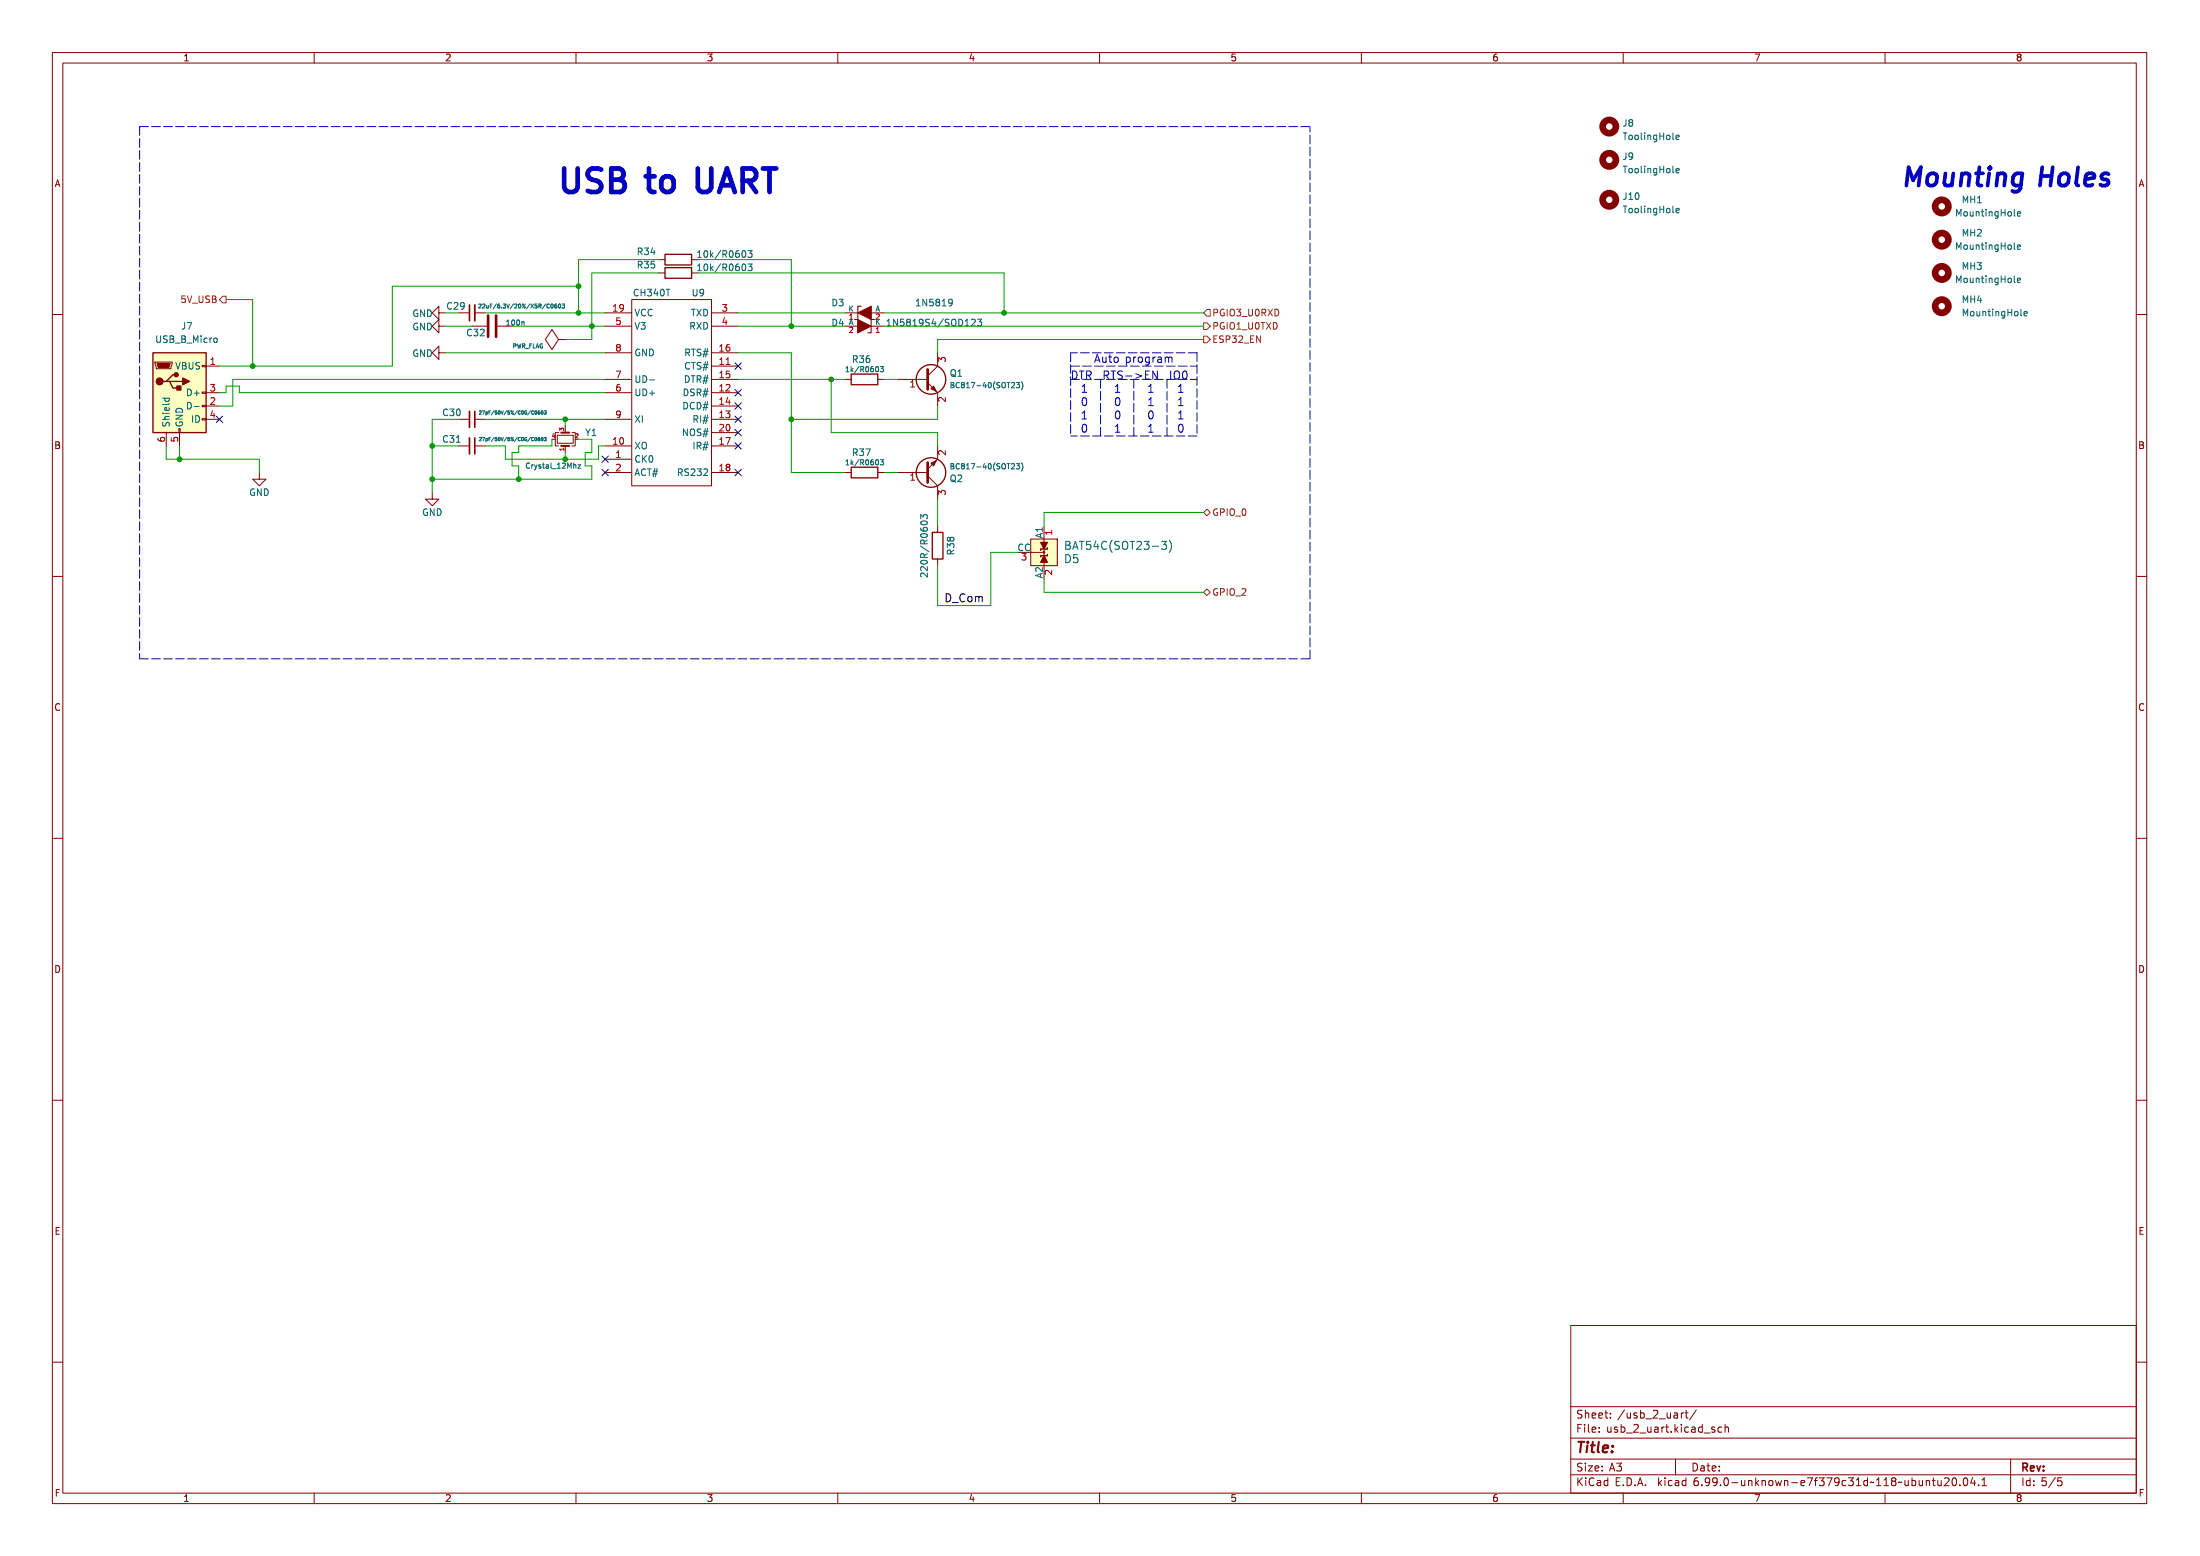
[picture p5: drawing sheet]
<svg xmlns="http://www.w3.org/2000/svg" width="420mm" height="297mm" viewBox="0 0 420 297" stroke-linecap="round" stroke-linejoin="round" font-family="sans-serif">
<g fill="none" stroke="#840000" stroke-width=".19">
<path d="M10 10h400v277h-400zM12 12h396v273h-396zM60 10v2M110 10v2M160 10v2M210 10v2M260 10v2M310 10v2M360 10v2M83.8 59.7v-1.2l-1.3 1.2 1.3 1.3v-1.3h1.3M87.6 59.7h1.9M90.7 59.7h2"/>
<path d="M115.6 59.7h5M120.6 57.2h15.3v35.5h-15.3zM125.7 49.6h1.3M125.7 52.1h1.3M132.1 49.6h1.2M132.1 52.1h1.2M135.9 59.7h5.1M161.3 59.7h2.5M166.4 58.5v2.5zM166.4 59.7h2.5M10 60h2M29.6 69.1h3.3v.3l-.3 1h-2.8z"/>
<path d="M38.6 79.9h.8v.3h-.8zM38.6 77.4h.8v.2h-.8zM38.6 74.8h.8v.3h-.8zM38.6 69.8h.8v.2h-.8zM39.4 69.9h2.5M39.4 77.5h2.5M39.4 75h2.5M83.8 62.3v-1.3l-1.3 1.3 1.3 1.2v-1.2h1.3M83.8 67.3v-1.2l-1.3 1.2 1.3 1.3v-1.3h1.3M95 62.3h2.8M106.7 64.8l-1.3-1.9-1.3 1.9 1.3 1.9 1.3-1.9h1.2M107.9 64.8h.1"/>
<path d="M115.6 75h5M115.6 72.4h5M115.6 62.3h5M115.6 67.3h5M135.9 69.9h5.1M135.9 77.5h5.1M135.9 75h5.1M135.9 72.4h5.1M135.9 62.3h5.1M135.9 67.3h5.1M161.3 72.4h1.3M161.3 62.3h2.5"/>
<path d="M163.8 61v2.5zM166.4 62.3h2.5M167.6 72.4h1.3M171.4 72.4h5.8M177.2 73.1l1.9 1.9v2.5M179.1 67.3v2.6l-1.9 1.9M408 60h2M31.7 82.6v2.5M34.2 81.8h.2v.8h-.2zM34.3 82.6v2.5M39.4 80h2.5M49.5 90.2v1.3h1.3l-1.3 1.2-1.2-1.2h1.2"/>
<path d="M82.5 94v1.3h1.3l-1.3 1.3-1.2-1.3h1.2M87.6 80h2.1M87.6 85.1h2.1M90.8 80h1.9M90.8 85.1h1.9M106.4 83.1h3.1v1.5h-3.1zM106.7 82.6h-.7v2.5h.7M107.9 81.3v1.3M107.9 85.1v1.3M109.2 82.6h.7v2.5h-.7M115.6 80h5M115.6 90.2h5"/>
<path d="M115.6 87.7h5M115.6 85.1h5M135.9 80h5.1M135.9 90.2h5.1M135.9 85.1h5.1M135.9 82.6h5.1M161.3 90.2h1.3M167.6 90.2h1.3M171.4 90.2h5.8M177.2 90.8l1.9 1.9v2.6M179.1 85.1v2.6l-1.9 1.9M10 110h2"/>
<path d="M179.1 100.4v1.2M179.1 106.7v1.3M196.8 102.9h5.1v5.1h-5.1zM196.8 105.4h2.6M199.4 102.9v5.1M408 110h2M10 160h2M408 160h2M10 210h2M408 210h2M300 253h108v32h-108zM10 260h2"/>
<path d="M300 278.5h108M300 274.5h108M300 268.5h108M308.7 279.3h1l-.5 .6M309.4 279.9l.3 .3v.3l-.3 .3M319.9 269.7h.3l.2 .2v.8M320 278.5v3M320.4 270.6l-.5 .1M320.4 270.1h-.5M321.1 269.7v1M321.5 269.7l-.3 .1-.1 .2M321.8 269.7h.6"/>
<path d="M322 269.2v1.3l.4 .2M324 269.1l-1.3 2M325.5 273.6h1.1M327.5 272.5l-.4-.1-.2 .2 .1 .2 .5 .2v.3h-.6M328.8 272.5l-.4-.1-.3 .3 .1 .6h.6M329.5 272.6l.2-.2 .3 .1 .1 .9M329.5 271.9v1.5M384 278.5v6.5M408 260h2M60 285v2M110 285v2M160 285v2"/>
<path d="M210 285v2M260 285v2M300 281.5h108M310 285v2M360 285v2M366.5 282.6l.1 .9 .3 .1 .3-.1M367.2 282.6v1M367.9 282.6v1M367.9 282.8l.2-.2 .3 .1 .1 .9M369 282.6h.6M369.2 282.1v1.3l.4 .2M370.1 282.6l.1 .9 .3 .1 .2-.1"/>
<path d="M370.7 282.6v1M371.4 282.3l.5-.2 .3 .2v.2l-.9 1.1h.9M373 282.2l.2-.1a.8 .8 0 0 1 .5 .8 .8 .8 0 0 1-.5 .7 1 1 0 0 1-.2-1.4zM374.3 283.5v.1M375.2 282.2l.1-.1a.8 .8 0 0 1 .5 .8 .8 .8 0 0 1-.5 .7 .99 .99 0 0 1-.1-1.4zM376.7 282l-.3 1.1h.9M377.1 282.6v1M377.9 283.5v.1M378.5 283.6h.9M378.5 282.5l.4-.4v1.5M392.5 282l-1.3 2M393.7 282.1h-.7v.7l.2-.1 .5 .1 .1 .2-.1 .5-.2 .1-.5-.1"/>
</g>
<g fill="none" stroke="#840000" stroke-width="1.3">
<circle cx="307.3" cy="24.2" r="1.27"/>
<circle cx="307.3" cy="30.5" r="1.27"/>
<circle cx="307.3" cy="38.1" r="1.27"/>
<circle cx="370.8" cy="39.4" r="1.27"/>
<circle cx="370.8" cy="45.8" r="1.27"/>
<circle cx="370.8" cy="52.1" r="1.27"/>
<circle cx="370.8" cy="58.5" r="1.27"/>
</g>
<g fill="none" stroke="#006464" stroke-width=".19">
<path d="M320.3 39.8h.3l.1 .3-.6 .1M320.3 25.8l.3 .1 .1 .2-.6 .1M320.3 32.1l.3 .1 .1 .3-.6 .1M320.6 26.6h-.3M320.6 32.9l-.3 .1M91.4 58.1l.3-.1 .2 .3-.5 .5h.5M92.2 58.1l.3-.1 .1 .3-.5 .5h.5M106.7 58.1l.1-.1a.35 .35 0 0 1 .3 .4 .35 .35 0 0 1-.4 .3zM107.3 58h.5l-.2 .3 .2 .1v.3h-.5M133.2 49.1h.8M133.2 48.2l.4-.3v1.2M133.2 50.8l.4-.4v1.3"/>
<path d="M133.2 51.7h.8M142.8 47.9h.8l-.4 .4 .4 .2v.4l-.2 .2h-.4M142.8 50.4h.8l-.4 .5 .4 .1v.4l-.2 .3h-.4M320.6 40.6h-.3M385.3 53.8l.2 .2 .3-.1M385.3 53.3l.2-.2 .4 .2v.1l-.6 .1M385.3 40.6l.2-.2 .4 .2v.1l-.6 .1M385.3 46.9l.2-.1 .4 .1v.2l-.6 .1M385.3 41.1l.2 .2 .3-.1M385.3 47.4l.2 .2 .3-.1M386.6 59.6l.1-.1 .5 .1v.2l-.6 .1M31.1 76h1.2"/>
<path d="M31.5 76v.4M32.3 76v.4M36.1 76.8h-.3v1.3h.3M91.6 78.5l.2-.1 .1 .2-.4 .5h.4M92.1 78.4h.5l-.3 .7M103.4 78.5l.1-.1a.29 .29 0 0 1 .2 .4 .29 .29 0 0 1-.3 .2zM103.9 78.4h.4l-.2 .3h.2v.3M103.9 79h.1M104 79h.3M104.3 79h.1M124.1 72.5h.9M161.6 71h.5"/>
<path d="M161.8 70l-.2 .3M168.1 70h.6l-.3 .4 .3 .1v.3l-.2 .2h-.2M169.4 62.2h.7M169.4 61.3l.4-.4v1.3M181.6 73.5h.4M182 73.5l.2 .2M182 73.5l.1-.2v-.2l-.5-.1v1h.4l.2-.2M186.7 60.9h.8l-.4 .5 .3 .1v.6l-.2 .1-.4-.1M195.1 72.9a1.16 1.16 0 0 1 0 1.5M386.6 60.1l.1 .2 .4-.1M91.6 83.5v.1M91.6 83.5h.2l.1 .2-.4 .4h.4"/>
<path d="M92.1 83.5h.5l-.3 .6M103.4 83.6l.1-.1a.29 .29 0 0 1 .2 .3 .29 .29 0 0 1-.3 .3zM103.9 83.5h.4l-.2 .3h.2M104.3 83.8h.1M104.3 83.8v.3h-.4M110.4 88.7h.5l-.5 .7h.5M161.6 88.7h.5M161.8 87.8l-.2 .2M168.1 87.8h.6l-.3 .3 .3 .1v.4l-.2 .1h-.2M177.1 98.9v-.4l-.2-.2h-.5l-.1 .4-.5-.4v.7M181.6 89h.4M182 89l.1-.2v-.2l-.5-.1v1h.4l.2-.2"/>
<path d="M182 89l.2 .2M195.1 88.4a1.16 1.16 0 0 1 0 1.5M175.8 109.6l.2 .5M177.1 109.4v.8l-.7-.8M203.6 104.1h.5M204.1 103.3h-.5v1.6h.5M223.3 103.1a1.75 1.75 0 0 1 0 2.3"/>
</g>
<g fill="#ffffc2" stroke="#ffffc2" stroke-width=".19">
<path d="M29.2 67.3h10.2v15.3h-10.2z"/>
<path d="M196.8 102.9h5.1v5.1h-5.1z"/>
</g>
<g fill="none" stroke="#840000" stroke-width=".25">
<path d="M127 48.6h5.1v2h-5.1zM127 51.1h5.1v2h-5.1zM29.2 67.3h10.2v15.3h-10.2zM31.7 72.8h.7l.6 1.3h1.3M32.4 72.8h2.5M33.7 71.5h-.7l-1.3 1.3h-.6M162.6 71.4h5v2h-5zM162.6 89.2h5v2h-5zM178.1 101.6h2v5.1h-2zM200 104.6v.2h-1.2v.3M200 105.8v.3h-1.2v.2"/>
<circle cx="177.8" cy="72.4" r="2.82"/>
<circle cx="177.8" cy="90.2" r="2.82"/>
<circle cx="199.4" cy="105.4" r=".13"/>
</g>
<g fill="#840000" stroke="#840000" stroke-width=".25">
<path d="M34.9 72.2l1.3 .6-1.3 .6z"/>
<path d="M33.8 73.7h.7v.8h-.7z"/>
<path d="M198.8 103.5h1.2l-.6 1.3z"/>
<path d="M199.4 106.1l.6 1.3h-1.2z"/>
<circle cx="30.5" cy="72.8" r=".63"/>
<circle cx="33.7" cy="71.5" r=".38"/>
</g>
<g fill="#840000" stroke="#840000" stroke-width=".19">
<path d="M30 69.4h2.5l-.2 .7h-2.1z"/>
<path d="M177.8 74.2l.5-.5 .5 1z"/>
<path d="M177.8 88.4l1-.5-.5 1z"/>
<path d="M163.8 61l2.6 1.3-2.6 1.2z"/>
<path d="M163.8 59.7l2.6-1.2v2.5z"/>
</g>
<path d="M93.2 60.2v4.1M94.7 60.2v4.1M177.2 70.5v3.8M177.2 88.3v3.8" fill="none" stroke="#840000" stroke-width=".51"/>
<path d="M164.5 58.5h-.7v2.5h-.6M167 61h-.6v2.5h-.7" fill="none" stroke="#840000" stroke-width=".2"/>
<path d="M107.2 85.1h1.5M107.2 82.6h1.5" fill="none" stroke="#840000" stroke-width=".38"/>
<path d="M90.7 58.2v3.1M89.7 78.5v3.1M89.7 83.6v3.1" fill="none" stroke="#840000" stroke-width=".33"/>
<path d="M89.7 58.2v3.1M90.7 78.5v3.1M90.7 83.6v3.1" fill="none" stroke="#840000" stroke-width=".3"/>
<path d="M41.9 57.2l.6-.6h.7v1.2h-.7zM229.9 59.7l.6-.6h.6v1.3h-.6zM229.9 64.2h.6l.6 .6-.6 .6h-.6zM229.9 61.6h.6l.6 .7-.6 .6h-.6zM229.9 97.8l.6-.6 .6 .6-.6 .7zM229.9 113.1l.6-.7 .6 .7-.6 .6z" fill="none" stroke="#725600" stroke-width=".19"/>
<path d="M222.5 68.2v1M222.5 68.3l.5-.1 .2 .2M223.2 68.4l.2-.2h.4v1M223.2 68.4v.8M224.3 71a.51 .51 0 0 1 .6-.2 .51 .51 0 0 1 .4 .5v.5a.51 .51 0 0 1-.4 .6 .51 .51 0 0 1-.6-.3M226 71l.2-.2a.81 .81 0 0 1 .5 .8 .81 .81 0 0 1-.5 .8l-.2-.2-.2-.4z" fill="none" stroke="#0000c2" stroke-width=".19"/>
<path d="M401.4 34.1l.4 .2h.5l.3 .1 .1 .4-.2 .5-.4 .1h-.7M401.5 33.3l.4-.2h.5l.3 .2" fill="none" stroke="#0000c2" stroke-width=".7"/>
<g fill="none" stroke="#0000c2" stroke-width=".19" stroke-dasharray="1.7 .6">
<path d="M26.7 24.2v101.6M26.7 24.2h223.5M204.5 72.4h24.1M204.5 67.3v15.9M204.5 69.9h24.1M210.2 72.4v10.8M216.5 72.4v10.8M222.9 72.4v10.8M228.6 67.3h-24.1M228.6 67.3v15.9M228.6 83.2h-24.1M26.7 125.8h223.5"/>
<path d="M250.2 125.8v-101.6"/>
</g>
<g fill="none" stroke="#009600" stroke-width=".19">
<path d="M43.2 57.2h5.1v12.7M92.7 59.7h22.9M110.5 54.6h-35.6v15.3h-33M125.7 52.1h-12.7v12.7h-5.1M125.7 49.6h-15.2v10.1M133.3 49.6h17.8v12.7M133.3 52.1h58.5v7.6M141 59.7h20.3M168.9 59.7h61M41.9 75h1.3v-1.3h2.5v1.3h69.9M85.1 62.3h5.1M85.1 67.3h30.5"/>
<path d="M97.8 62.3h17.8M115.6 72.4h-71.2v5.1h-2.5M141 62.3h20.3M141 72.4h20.3M141 67.3h10.1v22.9h10.2M158.7 72.4v10.2h20.4v2.5M168.9 62.3h61M168.9 72.4h2.5M179.1 77.5v2.5h-28M229.9 64.8h-50.8v2.5M31.7 85.1v2.6h17.8v2.5M34.3 85.1v2.6"/>
<path d="M82.5 85.1h5.1M87.6 80h-5.1v14M92.7 85.1h3.8v2.6h17.8v-2.6h1.3M92.7 80h22.9M105.4 83.9v1.2h-6.3v1.3h-1.3v2.5h1.3v2.6M107.9 80v1.3M107.9 86.4v1.3M110.5 83.9h2.5v2.5h-1.2v2.5h1.2v2.6h-30.5M168.9 90.2h2.5M179.1 95.3v5.1M229.9 97.8h-30.5v2.6M194.3 105.4h-5.1v10.2h-10.1v-7.6"/>
<path d="M199.4 110.5v2.6h30.5"/>
</g>
<g fill="none" stroke="#000084" stroke-width=".19">
<path d="M41.3 79.4l1.2 1.3M42.5 79.4l-1.2 1.3M140.4 74.4l1.2 1.2M140.4 76.9l1.2 1.2M140.4 69.3l1.2 1.2M140.4 79.4l1.2 1.3M141.6 74.4l-1.2 1.2M141.6 76.9l-1.2 1.2M141.6 69.3l-1.2 1.2M141.6 79.4l-1.2 1.3M115 89.6l1.2 1.2M115 87.1l1.2 1.2"/>
<path d="M116.2 89.6l-1.2 1.2M116.2 87.1l-1.2 1.2M140.4 84.5l1.2 1.2M140.4 89.6l1.2 1.2M140.4 82l1.2 1.2M141.6 84.5l-1.2 1.2M141.6 89.6l-1.2 1.2M141.6 82l-1.2 1.2"/>
</g>
<g fill="#009600" stroke="#009600" stroke-width=".19">
<circle cx="151.1" cy="62.3" r=".46"/>
<circle cx="158.7" cy="72.4" r=".46"/>
<circle cx="151.1" cy="80" r=".46"/>
<circle cx="34.3" cy="87.7" r=".46"/>
<circle cx="48.3" cy="69.9" r=".46"/>
<circle cx="82.5" cy="85.1" r=".46"/>
<circle cx="82.5" cy="91.5" r=".46"/>
<circle cx="107.9" cy="87.7" r=".46"/>
<circle cx="107.9" cy="80" r=".46"/>
<circle cx="110.5" cy="59.7" r=".46"/>
<circle cx="110.5" cy="54.6" r=".46"/>
<circle cx="113" cy="62.3" r=".46"/>
<circle cx="99.1" cy="91.5" r=".46"/>
<circle cx="191.8" cy="59.7" r=".46"/>
</g>
<text font-size="6.3" fill="#0000c2" x="106.7" y="36.9">USB to UART</text>
<text font-size="4.9" fill="#0000c2" x="363.2" y="35.6">Mounting Holes</text>
<text font-size="2.8" fill="#840000" x="301" y="277.3">Title:</text>
<g font-size="2.1" fill="#0000c2">
<text x="208.9" y="69.3">Auto program</text>
<text x="204.5" y="72.4">DTR RTS-&gt;EN IO0</text>
<text x="206.4" y="77.5">0</text>
<text x="206.4" y="75">1</text>
<text x="212.7" y="77.5">0</text>
<text x="212.7" y="75">1</text>
<text x="219.1" y="77.5">1</text>
<text x="219.1" y="75">1</text>
<text x="224.8" y="75">1</text>
<text x="224.8" y="77.5">1</text>
<text x="206.4" y="82.6">0</text>
<text x="206.4" y="80">1</text>
<text x="212.7" y="82.6">1</text>
<text x="212.7" y="80">0</text>
<text x="219.1" y="80">0</text>
<text x="219.1" y="82.6">1</text>
<text x="224.8" y="80">1</text>
<text x="224.8" y="82.6">0</text>
</g>
<g font-size="2.1" fill="#006464">
<text x="203.3" y="107.5">D5</text>
<text x="204.5" y="104.9">BAT54C(SOT23-3)</text>
</g>
<text font-size="2.1" fill="#0f0f0f" x="180.3" y="115">D_Com</text>
<g font-size="2.1" fill="#840000">
<text x="301" y="273.5">File: usb_2_uart.kicad_sch</text>
<text x="301" y="270.8">Sheet: /usb_2_uart/</text>
<text x="301" y="280.9">Size: A3</text>
<text x="323" y="280.9">Date:</text>
<text x="386" y="280.9">Rev:</text>
<text x="301" y="283.7">KiCad E.D.A. kicad 6.99.0-unknown-e7f379c31d~118~ubuntu20.04.1</text>
<text x="386" y="283.7">Id: 5/5</text>
</g>
<g font-size="1.8" fill="#840000">
<text x="35" y="11.7">1</text>
<text x="85" y="11.7">2</text>
<text x="135" y="11.7">3</text>
<text x="185" y="11.7">4</text>
<text x="235" y="11.7">5</text>
<text x="285" y="11.7">6</text>
<text x="335" y="11.7">7</text>
<text x="385" y="11.7">8</text>
<text x="10.3" y="35.7">A</text>
<text x="408.3" y="35.7">A</text>
<text x="10.3" y="85.7">B</text>
<text x="408.3" y="85.7">B</text>
<text x="10.3" y="135.7">C</text>
<text x="408.3" y="135.7">C</text>
<text x="10.3" y="185.7">D</text>
<text x="408.3" y="185.7">D</text>
<text x="10.4" y="235.7">E</text>
<text x="408.4" y="235.7">E</text>
<text x="10.4" y="285.7">F</text>
<text x="35" y="286.7">1</text>
<text x="85" y="286.7">2</text>
<text x="135" y="286.7">3</text>
<text x="185" y="286.7">4</text>
<text x="235" y="286.7">5</text>
<text x="285" y="286.7">6</text>
<text x="335" y="286.7">7</text>
<text x="385" y="286.7">8</text>
<text x="408.4" y="285.7">F</text>
</g>
<g font-size="1.8" fill="#006464">
<text x="310" y="24.2">J8</text>
<text x="310.3" y="26.7">ToolingHole</text>
<text x="310" y="30.5">J9</text>
<text x="310.3" y="33.1">ToolingHole</text>
<text x="310.1" y="38.1">J10</text>
<text x="310.3" y="40.7">ToolingHole</text>
<text x="373.9" y="41.3">MountingHole</text>
<text x="374.8" y="38.8">MH1</text>
<text x="373.9" y="47.7">MountingHole</text>
<text x="374.8" y="45.1">MH2</text>
<text x="121.8" y="48.7">R34</text>
<text x="121.8" y="51.2">R35</text>
<text x="134.1" y="49.2">10k/R0603</text>
<text x="134.1" y="51.7">10k/R0603</text>
<text x="374.8" y="51.5">MH3</text>
<text x="121.2" y="56.6">CH340T</text>
<text x="132.2" y="56.6">U9</text>
<text x="158.9" y="58.5">D3</text>
<text x="175.3" y="58.5">1N5819</text>
<text x="373.9" y="54">MountingHole</text>
<text x="374.8" y="57.8">MH4</text>
<text x="29.8" y="65.4">USB_B_Micro</text>
<text x="34.7" y="62.9">J7</text>
<text x="78.7" y="60.5">GND</text>
<text x="78.7" y="63">GND</text>
<text x="89.3" y="64.2">C32</text>
<text x="121.2" y="60.4">VCC</text>
<text x="121.2" y="62.9">V3</text>
<text x="131.6" y="62.9">RXD</text>
<text x="131.8" y="60.4">TXD</text>
<text x="158.9" y="62.3">D4</text>
<text x="170.6" y="62.3">1N5819S4/SOD123</text>
<text x="375.1" y="60.4">MountingHole</text>
<text x="33.4" y="70.5">VBUS</text>
<text x="78.7" y="68.1">GND</text>
<text x="121.2" y="68">GND</text>
<text x="130.9" y="70.5">CTS#</text>
<text x="130.9" y="68">RTS#</text>
<text x="162.9" y="69.3">R36</text>
<text x="181.5" y="71.9">Q1</text>
<text x="36" y="75.6">D+</text>
<text x="121.2" y="75.6">UD+</text>
<text x="121.2" y="73.1">UD-</text>
<text x="130.7" y="75.6">DSR#</text>
<text x="130.8" y="73.1">DTR#</text>
<text x="32.4" y="81.6" transform="rotate(-90 32.4 81.6)">Shield</text>
<text x="34.9" y="81.6" transform="rotate(-90 34.9 81.6)">GND</text>
<text x="36.5" y="78.1">D-</text>
<text x="36.6" y="80.7">ID</text>
<text x="84.7" y="79.4">C30</text>
<text x="111.8" y="83.2">Y1</text>
<text x="121.2" y="80.7">XI</text>
<text x="130.6" y="83.2">NOS#</text>
<text x="130.6" y="78.1">DCD#</text>
<text x="132.6" y="80.7">RI#</text>
<text x="84.7" y="84.5">C31</text>
<text x="121.2" y="88.3">CK0</text>
<text x="121.2" y="85.8">XO</text>
<text x="132.6" y="85.8">IR#</text>
<text x="162.9" y="87">R37</text>
<text x="47.6" y="94.7">GND</text>
<text x="121.2" y="90.8">ACT#</text>
<text x="130" y="90.8">RS232</text>
<text x="181.5" y="92">Q2</text>
<text x="80.6" y="98.5">GND</text>
<text x="182.2" y="105.8" transform="rotate(-90 182.2 105.8)">R38</text>
<text x="194.3" y="105.2">CC</text>
<text x="199.1" y="102.8" transform="rotate(-90 199.1 102.8)">A1</text>
<text x="177.2" y="109.1" transform="rotate(-90 177.2 109.1)">220R/R0603</text>
<text x="199.1" y="110.4" transform="rotate(-90 199.1 110.4)">A2</text>
</g>
<g font-size="1.8" fill="#725600">
<text x="34.6" y="57.8">5V_USB</text>
<text x="231.5" y="60.4">PGIO3_U0RXD</text>
<text x="231.5" y="65.4">ESP32_EN</text>
<text x="231.5" y="62.9">PGIO1_U0TXD</text>
<text x="231.5" y="98.5">GPIO_0</text>
<text x="231.5" y="113.7">GPIO_2</text>
</g>
<text font-size="1.8" fill="#009600" x="85.4" y="59.1">C29</text>
<g font-size="1.8" fill="#a90000">
<text x="117.1" y="59.5">19</text>
<text x="137.9" y="59.5">3</text>
<text x="117.6" y="62">5</text>
<text x="137.9" y="62">4</text>
<text x="40.1" y="69.6">1</text>
<text x="117.6" y="67.1">8</text>
<text x="137.4" y="69.6">11</text>
<text x="137.4" y="67.1">16</text>
<text x="180.6" y="69.1" transform="rotate(-90 180.6 69.1)">3</text>
<text x="40.1" y="77.3">2</text>
<text x="40.1" y="74.7">3</text>
<text x="117.6" y="74.7">6</text>
<text x="117.6" y="72.2">7</text>
<text x="137.4" y="74.7">12</text>
<text x="137.4" y="77.3">14</text>
<text x="137.4" y="72.2">15</text>
<text x="173.8" y="74">1</text>
<text x="180.6" y="76.7" transform="rotate(-90 180.6 76.7)">2</text>
<text x="40.1" y="79.8">4</text>
<text x="117.6" y="79.8">9</text>
<text x="137.4" y="79.8">13</text>
<text x="137.4" y="82.3">20</text>
<text x="31.5" y="84.3" transform="rotate(-90 31.5 84.3)">6</text>
<text x="34" y="84.3" transform="rotate(-90 34 84.3)">5</text>
<text x="117.1" y="84.9">10</text>
<text x="117.6" y="87.4">1</text>
<text x="117.6" y="90">2</text>
<text x="137.4" y="84.9">17</text>
<text x="137.4" y="90">18</text>
<text x="180.6" y="86.9" transform="rotate(-90 180.6 86.9)">2</text>
<text x="173.8" y="91.7">1</text>
<text x="180.6" y="94.5" transform="rotate(-90 180.6 94.5)">3</text>
<text x="195.1" y="107">3</text>
<text x="200.9" y="102.1" transform="rotate(-90 200.9 102.1)">1</text>
<text x="200.9" y="109.7" transform="rotate(-90 200.9 109.7)">2</text>
</g>
<g font-size="1.4" fill="#006464">
<text x="162" y="59.5">K</text>
<text x="167.1" y="59.5">A</text>
<text x="96.9" y="62.1">100n</text>
<text x="162" y="62">A</text>
<text x="167.1" y="62">K</text>
<text x="162.2" y="71">1k/R0603</text>
<text x="182.6" y="74.1">BC817-40(SOT23)</text>
<text x="100.8" y="89.4">Crystal_12Mhz</text>
<text x="162.2" y="88.8">1k/R0603</text>
<text x="182.6" y="89.6">BC817-40(SOT23)</text>
</g>
<g font-size="1.4" fill="#a90000">
<text x="162.2" y="63.5">2</text>
<text x="162.2" y="61">1</text>
<text x="167.2" y="63.5">1</text>
<text x="167.2" y="61">2</text>
</g>
<g font-size="1.1" fill="#006464">
<text x="93" y="58.8">22uF/6.3V/20%/X5R/C0603</text>
<text x="97.8" y="66.5">PWR_FLAG</text>
</g>
<g font-size="1.1" fill="#a90000">
<text x="105.4" y="83.6">4</text>
<text x="107.7" y="82.2" transform="rotate(-90 107.7 82.2)">3</text>
<text x="109.9" y="83.6">2</text>
<text x="107.7" y="86.1" transform="rotate(-90 107.7 86.1)">1</text>
</g>
<g font-size=".9" fill="#006464">
<text x="92.8" y="79.1">27pF/50V/5%/C0G/C0603</text>
<text x="92.8" y="84.2">27pF/50V/5%/C0G/C0603</text>
</g>
</svg>
